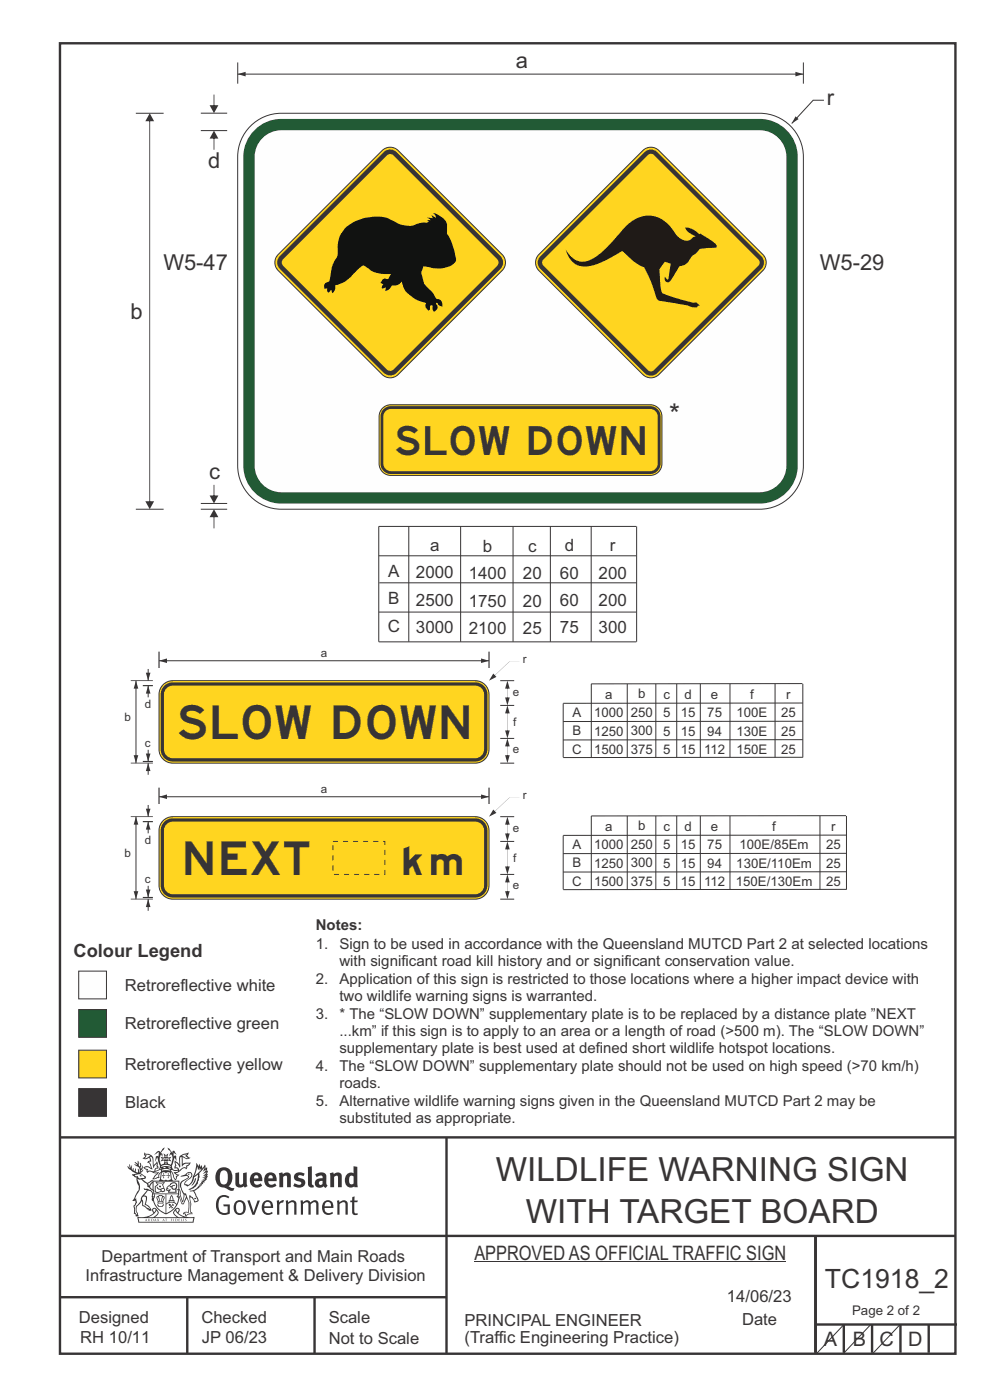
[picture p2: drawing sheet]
<svg xmlns="http://www.w3.org/2000/svg" width="210mm" height="297mm" viewBox="0 0 210 297" stroke-linecap="round" stroke-linejoin="round" font-family="sans-serif">
<path d="M12.7 9.2h190v278h-190z" fill="none" stroke="#373435" stroke-width=".51"/>
<path d="M16.7 206h5.9v5.9h-5.9z" fill-rule="evenodd" fill="#fefefe" stroke="#373435" stroke-width=".21"/>
<path d="M16.7 214.2h5.9v5.9h-5.9z" fill-rule="evenodd" fill="#225a35" stroke="#373435" stroke-width=".21"/>
<path d="M16.7 222.8h5.9v5.9h-5.9z" fill-rule="evenodd" fill="#ffd520" stroke="#373435" stroke-width=".21"/>
<path d="M16.7 230.9h5.9v5.9h-5.9z" fill-rule="evenodd" fill="#373435" stroke="#373435" stroke-width=".21"/>
<path d="M12.7 241.3h190M94.7 241.4v45.8M12.7 275.2h82M12.7 262.2h190.1M39.7 275.2v12M66.7 275.2v12M173 262.1v24.9M173 281h30M179 281v6M185 281v6M191 281v6M197 281v6" fill="none" stroke="#373435" stroke-width=".51"/>
<g fill="#373435">
<path d="M47 248.4a2.55 2.55 0 0 0 0 2.7l.3 .2a.81 .81 0 0 0 1-1v-.5a1.04 1.04 0 0 0-1.1-1.5zM46.3 248.1a1.82 1.82 0 0 1 2.1-.2 1.82 1.82 0 0 1 .9 1.8 2.29 2.29 0 0 1-.8 2l.7 .3h.5l-.2 .6a2.87 2.87 0 0 1-2-.7 2.12 2.12 0 0 1-1.7-3.1z" fill-rule="evenodd"/>
<path d="M49.9 248.9l.8-.2v2a.46 .46 0 0 0 .3 .6 .46 .46 0 0 0 .6-.3v-2.1l.7-.2v2.4l.2 .5-.5 .3-.3-.3a1.02 1.02 0 0 1-1.2 .3 1.02 1.02 0 0 1-.6-1.1z" fill-rule="evenodd"/>
<path d="M54 249.5l-.1 .5h.9a.49 .49 0 0 0-.2-.6 .49 .49 0 0 0-.6 .1zM53.4 249.1a1.34 1.34 0 0 1 1.6-.2 1.34 1.34 0 0 1 .6 1.5v.2h-1.7a.77 .77 0 0 0 .5 .8 .77 .77 0 0 0 .9-.4l.3 .5a1.59 1.59 0 0 1-2 .2 1.59 1.59 0 0 1-.5-2.1z" fill-rule="evenodd"/>
<path d="M57 249.5l-.1 .5h1a.49 .49 0 0 0-.2-.6 .49 .49 0 0 0-.7 .1zM56.4 249.1a1.34 1.34 0 0 1 1.6-.2 1.34 1.34 0 0 1 .7 1.5v.2h-1.8a.77 .77 0 0 0 .5 .8 .77 .77 0 0 0 .9-.4l.4 .5a1.59 1.59 0 0 1-2.1 .2 1.59 1.59 0 0 1-.5-2.1z" fill-rule="evenodd"/>
<path d="M59.2 248.9l.7-.2 .1 .4a.95 .95 0 0 1 1-.3 .95 .95 0 0 1 .7 .8v2.3h-.8v-2.3a.46 .46 0 0 0-.8 .1v2.2h-.8z" fill-rule="evenodd"/>
<path d="M62.6 249.1a1.75 1.75 0 0 1 2-.1l-.2 .5-.6-.2a.43 .43 0 0 0-.6 .3l.4 .3a1.04 1.04 0 0 1 1.2 1.1 1.04 1.04 0 0 1-1.4 1l-1.2-.4 .3-.6 1 .4 .4-.4a.88 .88 0 0 0-1-.5l-.4-.2-.1-.4z" fill-rule="evenodd"/>
<path d="M65.3 247.6l.8-.2 .1 3.8 .3 .2 .1 .4a.88 .88 0 0 1-1 0 .88 .88 0 0 1-.3-1z" fill-rule="evenodd"/>
<path d="M67.8 250.6a.43 .43 0 0 0-.1 .7 .43 .43 0 0 0 .7-.1v-.7zM66.8 249.1a1.7 1.7 0 0 1 2.4 .1v1.9l.3 .4-.4 .5-.5-.4a1.03 1.03 0 0 1-1.7-.1 1.03 1.03 0 0 1 .8-1.5h.7v-.4a.8 .8 0 0 0-1.2 .1z" fill-rule="evenodd"/>
<path d="M70 248.9l.7-.2 .1 .4a.95 .95 0 0 1 1-.3 .95 .95 0 0 1 .7 .8v2.3h-.8v-2.3a.46 .46 0 0 0-.8 .1v2.2h-.8z" fill-rule="evenodd"/>
<path d="M74.3 249.5a1.48 1.48 0 0 0 0 1.7h.5l.2-.1v-1.5l-.3-.2zM75 247.4l.8 .1 .1 4.4h-.7l-.1-.2a1.26 1.26 0 0 1-1.4 0 1.26 1.26 0 0 1-.5-1.3 1.29 1.29 0 0 1 .4-1.4 1.29 1.29 0 0 1 1.4-.1z" fill-rule="evenodd"/>
<path d="M46.4 253.9a1.72 1.72 0 0 1 2.3 0l-.3 .3a1.24 1.24 0 0 0-1.4-.2 1.24 1.24 0 0 0-.6 1.4 1.49 1.49 0 0 0 1.2 1.9l.7-.1v-1.3h-.8l-.1-.4h1.3v1.9a1.93 1.93 0 0 1-2.2 0 1.93 1.93 0 0 1-.7-2.2l.2-.8z" fill-rule="evenodd"/>
<path d="M50.4 255.1a1.65 1.65 0 0 0 .2 2.2 .99 .99 0 0 0 1-1.4 .78 .78 0 0 0-.4-.8 .78 .78 0 0 0-.8 0zM50 254.9a1.33 1.33 0 0 1 1.6-.1 1.33 1.33 0 0 1 .5 1.4 1.31 1.31 0 0 1-1.3 1.6 1.31 1.31 0 0 1-1.2-1.6v-.6z" fill-rule="evenodd"/>
<path d="M52.5 254.7l.4-.1 .9 2.6 .8-2.5h.5l-1.1 3h-.5z" fill-rule="evenodd"/>
<path d="M56.3 255.2l-.2 .7h1.3a.7 .7 0 0 0-.3-.8 .7 .7 0 0 0-.8 .1zM55.9 255a1.22 1.22 0 0 1 1.5-.2 1.22 1.22 0 0 1 .5 1.5h-1.8a.93 .93 0 0 0 .5 1 .93 .93 0 0 0 1.1-.2l.2 .3a1.43 1.43 0 0 1-1.8 .1 1.43 1.43 0 0 1-.6-1.7z" fill-rule="evenodd"/>
<path d="M58.7 254.7l.4-.1 .1 .5 .4-.4 .6-.1-.2 .5a.66 .66 0 0 0-.8 .7v1.9h-.4z" fill-rule="evenodd"/>
<path d="M60.6 254.7l.4-.1 .1 .5a.94 .94 0 0 1 1-.5 .94 .94 0 0 1 .8 .8v2.3h-.5l-.1-2.5a.81 .81 0 0 0-1.2 .3v2.2h-.4z" fill-rule="evenodd"/>
<path d="M63.7 254.7l.5-.1 .1 .5 .4-.3a.78 .78 0 0 1 1.1 .3 .9 .9 0 0 1 1-.5 .9 .9 0 0 1 .8 .8v2.3h-.5l-.1-2.5a.67 .67 0 0 0-1.1 .3v2.2h-.5v-2.4l-.4-.3-.7 .4v2.3h-.5z" fill-rule="evenodd"/>
<path d="M69 255.2l-.1 .7h1.3a.7 .7 0 0 0-.3-.8 .7 .7 0 0 0-.9 .1zM68.7 255a1.22 1.22 0 0 1 1.5-.2 1.22 1.22 0 0 1 .5 1.5h-1.8a.93 .93 0 0 0 .4 1 .93 .93 0 0 0 1.2-.2l.1 .3a1.44 1.44 0 0 1-1.7 .1 1.44 1.44 0 0 1-.6-1.7z" fill-rule="evenodd"/>
<path d="M71.4 254.7l.5-.1 .1 .5a.94 .94 0 0 1 1-.5 .94 .94 0 0 1 .8 .8v2.3h-.5l-.1-2.5a.81 .81 0 0 0-1.2 .3v2.2h-.4z" fill-rule="evenodd"/>
<path d="M74.7 253.9l.5-.1v.9h.7l-.1 .3h-.6v2.2l.1 .2h.5l.1 .3a.75 .75 0 0 1-1.2-.6v-2.1h-.4v-.3h.4z" fill-rule="evenodd"/>
<path d="M30.8 244.9l1.1 .3-.9 .5h-.4l.6-.5zM31.8 245.4h.2a2.44 2.44 0 0 1 .4 1.9l.1 .5 .7-1-.1 .6 .3 .3a.57 .57 0 0 0-.6 .7l-1-.1-.5 .2 .2-.5-.8-.3 .7-.1 .9 .5 .1-.1-.6-1.3-.2-.2h.5zM30.7 244.4l-.1 .5 .2 .4-.6 .4a1.04 1.04 0 0 0 1.4-.1l.2 .6-.3 .1-.2 .4a.94 .94 0 0 1 .8 1.1l-.2-.1a1.16 1.16 0 0 0-1.5-.1l.3 .4 .4 .2 .1 .5 .2 .1 .1-.2a.94 .94 0 0 1 1.1 .2l.8 .1-1.2 1.2a1.13 1.13 0 0 0 1.2-.2l.4-.1-.1-.4 .5-.8a.83 .83 0 0 0-.6 1.1l-.3-.1-.7 .4 1.1-1.4-.5 .1-.5-.1 1.3-.5-.1-.1-.9 .4v-.3l.2-.2 .3 .1 .1-.3-.2-.4v-.6l-.1-.4-.7 1v-.7a1.42 1.42 0 0 0-1.6-1.8z" fill-rule="evenodd"/>
<path d="M38.5 245.2l.5-.2 .7-.1-.6 .3 .8 .5h-.3zM38.3 245.5l.2-.1 .1 2a1.69 1.69 0 0 1 1.6-.6l-.8 .5 .1 .5a1.1 1.1 0 0 0-1.5 .6l-.1-.5-.2-.2h-.5l.3-.4-.3-.7a1.42 1.42 0 0 1 .8 1.1l.2-.1zM37.1 246.2l.1 1-.2 .3 .1 .4h.5l.1 .2a.96 .96 0 0 1-1.1-.1l-.1 .1a1.06 1.06 0 0 0 1.3 .2v.1a.72 .72 0 0 1-1 .2l.3 .5 .6 .2-.4 .2-.1 .6-.2-.3-.4-1.1-.4-.4 .4 .9a1.54 1.54 0 0 0 .7 1.2l.2-.3a.58 .58 0 0 1 .4-.8l.2-.1h-.3l-.5-.3 .9-.5a.93 .93 0 0 1 1.2-.5v.2l.2-.2 .1-.5a.99 .99 0 0 0 .7-.8l-1.3 .1-.3 .2-.1-1.4 .9 .4 .9-.3h-.4l-.5-.4 .4-.7-.6 .2a1.46 1.46 0 0 0-1.4 2.1v.4l-.2-.4z" fill-rule="evenodd"/>
<path d="M35.6 248.9l.2 .1-.1 .3 .4 .1h-.4v.6l-.1-.6h-.3l.3-.1z" fill-rule="evenodd"/>
<path d="M34.6 248.9l.2 .1v.3l.3 .1h-.3l-.1 .6v-.6h-.4l.4-.1z" fill-rule="evenodd"/>
<path d="M34.3 248.8a.57 .57 0 0 1 .9 .2 .57 .57 0 0 1 .9-.2l.2 1.4h-.2a.57 .57 0 0 1-.9 0 .69 .69 0 0 1-1.1 0zM34.2 248.1l-.3 2.1-.2 .4h3l-.2-.4-.3-2.1h-.2v.2l-.8-.1-.8 .1v-.2z" fill-rule="evenodd"/>
<path d="M34.2 252.4a.3 .3 0 0 0 .6 0 .3 .3 0 0 0-.6 0zM33.3 250.9l.3 .3-.3 .4a.79 .79 0 0 0 0 1.3l.8-.2-.1-.3a.55 .55 0 0 1-.7-.6l.1-.1 .2 .3 .3 .2 .8-.2-.4-.7 .4-.4-.7 .2zM33 250.7l1.1 .2 .9-.2-.4 .6 .4 1.2a.56 .56 0 0 1-.8 .3l-.2 .1a.73 .73 0 0 1-.9 .1 .73 .73 0 0 1-.3-1v-.4l.6-.4z" fill-rule="evenodd"/>
<path d="M35.6 251.8l.7-.4a.58 .58 0 0 1 1-.1 .58 .58 0 0 1-.4 .9l-.3-.3a.43 .43 0 0 1 .6-.4 .57 .57 0 0 0-.8 .2l-.2-.1-.3 .1 .4 .2a.55 .55 0 0 0 .9 .4v.5h-1.3l.3-.4-.1-.1-.6 .1 .2-.3-.2-.1zM35.4 251.8l-.1 .2a.39 .39 0 0 0 .2 .6h.3l-.2 .4h1.9l-.1-.8a.86 .86 0 0 0-.1-1.3 .86 .86 0 0 0-1.3 .4z" fill-rule="evenodd"/>
<path d="M36 254.8h.8v.2h-.8zM36.4 253.8l.2 .8h-.4zM36.4 253.5l-.3 .5-.1 .6h-.2v.4l-.7 .4 .2 .1a1.48 1.48 0 0 1 2.1 .2l.2-.1-.6-.5v-.5h-.2l-.1-.6z" fill-rule="evenodd"/>
<path d="M35.8 255.4l.4 .1 .1 .3 .3-.2-.2-.2a.38 .38 0 0 1 .5 .5l-.2-.2-.3 .2 .3 .2-.3 .3-.1-.4-.4 .4-.1-.2 .4-.3-.1-.1-.2 .1z" fill-rule="evenodd"/>
<path d="M34.5 254h.2v.2l-.2 .6h-.2zM33.6 255.3h.9v.2a.55 .55 0 0 1-.8 .4v-.2l-.2-.1zM33.4 254h.2l.2 .8h-.2zM33.6 255l.8-.1 .1 .2h-.8zM33.8 253.7h.5l-.2 1.1h-.1zM33.3 253.8l-.1 .3 .3 1.1a.48 .48 0 0 0-.1 .6 .48 .48 0 0 0 .5 .2h.5a.49 .49 0 0 0 .2-.8l.3-1.1-.1-.3a1.42 1.42 0 0 0-1.5 0z" fill-rule="evenodd"/>
<path d="M33.7 251.5l.4 .1 .1 .3h-.3z" fill-rule="evenodd"/>
<path d="M41.3 250.1l.3-.2-.2 .8-.6 .8h-.2l.5-.7z" fill-rule="evenodd"/>
<path d="M39.7 249l.3-.2 .5 .2a.88 .88 0 0 1-.6 1.1 1.22 1.22 0 0 0-.8 1.3l.5 .2a.72 .72 0 0 0 .9-.4l.5-.8 .2-.6 .8-.6v.2a2.85 2.85 0 0 1-2 2.9l.1 .1a2.13 2.13 0 0 0 1.9-1.5v-.3a2.01 2.01 0 0 0 .3-1.7l1.1-1.3-.4 1 .7-.5-.7 1 .8-.4-.8 .8 .7-.2-.9 .6 .8-.1-.8 .4h.7l-.8 .3 .3 .2h-.4l.2 .3h-.4l.2 .3h-.4l.1 .2h-.1a2.16 2.16 0 0 1-2 1.1l.1 .2 .4-.1a.76 .76 0 0 1 .7 .8l.5 1.2-.6 .2a1.45 1.45 0 0 0-1.1-1.3l.2 1.8-.1 1.8 .4 .3a1.07 1.07 0 0 0-1.2 .4v-.3l-.5-.2a.87 .87 0 0 1 1.1-.1v-.7a4.4 4.4 0 0 0-.6-3.1l-.1-.3h-.2a2.16 2.16 0 0 1-.7-2.2l.3-.4 1.2-.7a.55 .55 0 0 0-.4-.8zM37.8 252.4a.76 .76 0 0 1 .3 1.1l.6 1.6 .4-1.7 .2 .1a.61 .61 0 0 1-.1 .9l-.3 .8-.2 .1-.7-1.6-.3 .1a1.18 1.18 0 0 0 .1-1.4zM41.8 247.5l.2 .7 .3-.5v.6l.4-.5a1.9 1.9 0 0 1-1.2 1.4l-.3 .3zM38.2 249.6l1.4-.2 .2 .2v.3l-.5 .2a1.26 1.26 0 0 0-.9 1.9l.2 .7a1.84 1.84 0 0 1 .1 2.1l-.4-1.4a.96 .96 0 0 0-.4-1.2l-.4 .2a.78 .78 0 0 1 0 1.3l.1 .3h.4l.4 1.1a.38 .38 0 0 0 .2 .4 .38 .38 0 0 0 .4-.1l.6-1.2a2.94 2.94 0 0 1 .4 2.5l-.1 .4h-.8l-.3 .4v.2l.4-.1 .1 .4 .2 .1a1.02 1.02 0 0 1 1.3-.5v-.4l-.3-.1 .1-1.8-.3-1.3h.1a1.14 1.14 0 0 1 .8 1 .63 .63 0 0 0 .8-.2 .63 .63 0 0 0-.2-.9l-.6-1.2 .9-.6 .2-.4h.3l-.1-.2h.4l-.1-.3h.3l-.1-.3 .5-.1-.2-.2 .6-.4v-.2h-.2l.4-.5h-.3l.3-.5-.4 .1 .4-.5v-.3l-.3 .2 .2-.7-.1-.2-.4 .3v-.8l-.6 .8-.2-.8-.2 .5-.3-.7-.1 .6-.5-.8-.1 1.4-.6 1.8a1.81 1.81 0 0 1-1 1.5l-.6-.2a1.75 1.75 0 0 1 1.1-1.2 .75 .75 0 0 0 .1-1.3 .75 .75 0 0 0-1.2 .4z" fill-rule="evenodd"/>
<path d="M41.2 254.1h.3l.2 .2-.4 .1z" fill-rule="evenodd"/>
<path d="M29.4 258.4h11.6l-.1 .8h-11.4zM31.3 258.2l.5-.1a2.48 2.48 0 0 0 1.4-1.3l.3 .5-.5 .6-.5 .3zM32.5 256.6l.3-.2 .2 .1-.3 .7zM37.2 256.8a2.65 2.65 0 0 0 1.8 1.4h-1.1l-.5-.3-.5-.6zM37.4 256.5l.2-.1 .3 .2-.3 .6zM29.2 258.2l.1 1.2h11.8l.2-1.1-.2-.1a4.1 4.1 0 0 1-3.3-.9l.3-.4-.1-.6a1.06 1.06 0 0 0-1.3 1l.2 .4 .6 .5h-4.7l.3-.1a.84 .84 0 0 0 .6-.8 .84 .84 0 0 0-.5-.8l-.3-.2h-.5l-.1 .6 .3 .4a4.2 4.2 0 0 1-3.4 .9z" fill-rule="evenodd"/>
<path d="M31 258.7l.1 .2h-.2zM31 258.5l-.3 .6 .4-.2 .2 .2z" fill-rule="evenodd"/>
<path d="M31.3 258.6h.3v.4a.25 .25 0 0 0 .2-.1 .25 .25 0 0 0-.1-.3h.1a.29 .29 0 0 1 0 .4 .29 .29 0 0 1-.4 0 .29 .29 0 0 1 0-.4z" fill-rule="evenodd"/>
<path d="M32.2 258.6a.22 .22 0 0 1 .3 .2 .22 .22 0 0 1-.3 .2zM32 258.6l.1 .4a.33 .33 0 0 0 .4 0 .33 .33 0 0 0 0-.4 .33 .33 0 0 0-.5 0z" fill-rule="evenodd"/>
<path d="M32.9 258.7l.1 .2h-.2zM32.9 258.5l-.2 .6 .3-.2 .2 .2z" fill-rule="evenodd"/>
<path d="M33.3 258.6h.2l.1 .1 .2-.1-.2 .2 .2 .3-.3-.3-.1 .3h-.1l.2-.3z" fill-rule="evenodd"/>
<path d="M34.7 258.7l.1 .2h-.2zM34.7 258.5l-.3 .6 .4-.2 .2 .2z" fill-rule="evenodd"/>
<path d="M35 258.5h.5l-.2 .1v.5h-.2l.1-.5z" fill-rule="evenodd"/>
<path d="M36.2 258.6l.3-.1-.1 .1v.2h.1h-.1v.3h-.2z" fill-rule="evenodd"/>
<path d="M36.7 258.6h.2v.5h-.2z" fill-rule="evenodd"/>
<path d="M37.3 258.6a.22 .22 0 0 1 .3 .2 .22 .22 0 0 1-.3 .2zM37.1 258.6v.4a.33 .33 0 0 0 .5 0 .33 .33 0 0 0 0-.4 .33 .33 0 0 0-.5 0z" fill-rule="evenodd"/>
<path d="M37.8 258.6l.4-.1-.2 .1v.2h.1h-.1v.2l.2 .1h-.4z" fill-rule="evenodd"/>
<path d="M38.4 258.6h.2l-.1 .4 .2 .1h-.3z" fill-rule="evenodd"/>
<path d="M38.9 258.6h.2v.5h-.2z" fill-rule="evenodd"/>
<path d="M39.3 258.6h.2h-.1l.2 .3-.2 .2-.1-.1v-.1l.2 .1z" fill-rule="evenodd"/>
<path d="M34.2 247.4a1.51 1.51 0 0 1 2 .2 2.67 2.67 0 0 0-2.1 0zM35.7 247.6l.4 .1 .1 .3-.4-.1zM34.6 247.6h.5l.1 .2h-.4zM34 247.8l.3 .2h-.3zM34.9 246.9l.3-.2 .3 .2zM34.9 245.6l.2 .1v.3h-.2zM35 245.1l.2 .2 .2-.2-.1 .3h-.2zM35.1 246.3h.2l.1 .4-.2-.2-.2 .2zM35.3 245.7l.2-.1v.4h-.2zM34.4 245.7h.3l.1 .3-.4 .1 .2-.2zM35.7 245.7h.3l-.2 .2 .2 .2-.4-.1zM32.7 244.9l1-.5-.1 1-.2-.2-.3 .2-.3 1.1 .5-1 .3 .9a1.84 1.84 0 0 1 .2 1.7l.4 .1a2.48 2.48 0 0 1 2.2 0l.2-.2-.2-.7 .7-1.8 .4 .7-.2-1-.2-.1-.2 .3v-.9l.6 .4-.6-.8-.3 .1-.1 .4-.5-.9-.5-.3 .2 .5 .6 .5-.5 .8 .4-.4a2.06 2.06 0 0 1 0 2.3l-.5-.2-.2-.6 .1-.1 .8 .2-.4-.5 .4-.5-.7 .2-.2-.2 .2-.7-.5 .4-.5-.4 .2 .7-.2 .2-.7-.2 .4 .5-.4 .5 .8-.2 .1 .1-.2 .6-.5 .2a2.02 2.02 0 0 1 0-2.2l.3 .5-.1-.7-.3-.1 .8-1.2-.4 .3-.5 .8-.2-.3a.8 .8 0 0 0-.8 .5z" fill-rule="evenodd"/>
<path d="M29.2 250.1l.3 .1a.61 .61 0 0 1 .8 .4l.3 .2a.8 .8 0 0 1 .6 1l.4 .1 .5 .5a1 1 0 0 1 .5 1.1l-.1 .7v-.5h-.1a.96 .96 0 0 0-.8-1.3l-.2-.2h-.7l-.1-.1-.1 .1 .1 .3h.6l-1.2 1.3-.2 1-.4 .6a1.33 1.33 0 0 0-.5 1.8l.2 .5a1.26 1.26 0 0 1-.5-1.5l-.1-.3a1.56 1.56 0 0 0 .4-1.7l-.3 .2 .2-.5a3.2 3.2 0 0 0 .7-3zM30.4 253.9h.4a2.06 2.06 0 0 1-.1 1.6l.7 .5 .4 .4-.6-.1-.8-.6-.1-.9a.51 .51 0 0 1 .1-.9zM28.6 249.3a1.52 1.52 0 0 1 2.1 .5l-1.1 .2-.2-.1-.1-.4h-.5zM27.5 247v.8l-.3-.4h-.1a3.1 3.1 0 0 0 1.9 1.6l-1 .1 .5 .6 .5 .1 .1 1.1a1.84 1.84 0 0 1-.3 2.5l-.4 .9-.3 .4 .2 .1 .4-.1 .1 .4-.2 .5-.3 .2 .1 1.7h.2l.3 .5 .1 .1 .4-.1-.1-.5a1.3 1.3 0 0 1-.1-1.7l.9-1 .1 1.1 .6 .2 .5 .5 .1-.1 .2 .3h.5a1.85 1.85 0 0 0-1.2-1.4l.1-.3a1.39 1.39 0 0 0 0-1.4l-.5-.1 .5-.5a.66 .66 0 0 1 .9-.4 .66 .66 0 0 1 .3 .9l-.1 .4 .2-.1v.2l-.1 .3 .2 .5 .1-.3a2.24 2.24 0 0 0 .1-2.2 .73 .73 0 0 1-.7-.7 .73 .73 0 0 1 .6-.7v-.2a.94 .94 0 0 0-.9 .8 .48 .48 0 0 1-.1-.6 .48 .48 0 0 1 .5-.2l.5-.3a.51 .51 0 0 0-.8 .2l-.5 .2-1-.8h.6l.2-.5-1.2-.7 .5-.5v-.3l-.5 .4 .1-.2a.69 .69 0 0 0 .2-1v.4l-.2 .3v-1.1l-.3-.2 .1 .6-.1 .2-.4-1.3v.7l-.6-.4 .5 .7-.6-.2 .3 .3a1 1 0 0 1 .7 1.4l-.2-.8v.9l-.5-.2v-.8l-.2 .7-.2-.1-.1-.6-.2 .4-.2-.2 .1-.7-.2 .5z" fill-rule="evenodd"/>
<path d="M29.6 249.4l.2-.1 .3 .2z" fill-rule="evenodd"/>
<path d="M32.4 250.5h5.6v2l-.2-.1v-1.7h-5.2v2.5h5.2v-.8l.1 .2-.1 1.1v-.3h-2.5v4a4.1 4.1 0 0 0 2.6-3.6l.1-.1a4 4 0 0 1-2.8 3.9 4.2 4.2 0 0 1-2.8-4.7l.1 1.2 .1-.1a3.8 3.8 0 0 0 2.5 3.4v-4h-2.5l-.2-.9z" fill-rule="evenodd"/>
<circle cx="40" cy="249.1" r=".17"/>
</g>
<g fill="none" stroke="#373435" stroke-width=".21">
<path d="M80.3 117.9h54.6M86.7 111.7v24.4M97.7 111.7v24.4M108.8 111.7v24.4M116.7 111.7v24.4M125.4 111.7v24.4M135 111.7h-54.7v24.4M135 111.7v24.4M80.3 129.8h54.7M80.3 136.2h54.7M80.4 123.6h54.6M119.5 177.3v11.4"/>
<path d="M133.1 173.1v15.6M139.1 173.1v15.6M143.6 173.1v15.6M148.6 173.1v15.6M154.8 173.1v15.6M173.9 173.1v15.6M179.5 173l-54.1 .1v15.6M179.6 173.1v15.6M179.6 177.2h-60.1M31.4 190.7v2.5M179.6 181l-60.1 .1M179.6 184.9l-60.1 .1"/>
<path d="M179.6 188.7h-60.1M100.6 267.7h66.2M179 281l-5.7 6.1M184.7 281l-5.8 6.1M190.9 281l-5.7 6.1"/>
</g>
<path d="M31.4 190.7l.5 1.7h-1z" fill="#373435"/>
<path d="M104.6 171.7l.7 .8-1.6 .8zM104.8 172.2l3.3-3zM108.1 169.2h2.1z" fill="#373435"/>
<path d="M34.8 173.9l1.2-.6h.6h64.2a2.92 2.92 0 0 1 2.9 2.9v11.6a2.92 2.92 0 0 1-2.9 3h-64.2a2.92 2.92 0 0 1-2.9-3v-11.6a2.91 2.91 0 0 1 1.1-2.3z" fill-rule="evenodd" fill="#ffd520" stroke="#373435" stroke-width=".21"/>
<path d="M35 174.2l1.1-.5 .5-.1h64.2a2.57 2.57 0 0 1 2.6 2.6v11.6a2.57 2.57 0 0 1-2.6 2.6h-64.2a2.57 2.57 0 0 1-2.5-2.6v-11.6a2.56 2.56 0 0 1 .9-2z" fill-rule="evenodd" fill="#373435"/>
<path d="M35.3 174.8l.9-.4 .4-.1h64.2a1.87 1.87 0 0 1 1.9 1.9v11.6a1.87 1.87 0 0 1-1.9 1.9h-64.2a1.87 1.87 0 0 1-1.8-1.9v-11.6v-.5z" fill-rule="evenodd" fill="#ffd520"/>
<path d="M70.6 178.5h11v7h-11z" fill="none" stroke="#373435" stroke-width=".21" stroke-dasharray="1.1 1.1" stroke-linecap="butt"/>
<path d="M107.6 185.5l.5 1.7h-1zM107.6 187l.1 2.2zM107.1 189.1h1l-.5 1.7z" fill="#373435"/>
<path d="M28.8 173.3v17.5M106.1 190.8h3M106.1 185.5h3" fill="none" stroke="#373435" stroke-width=".21"/>
<g fill="#373435">
<path d="M28.8 173.3l.5 1.6h-.9z"/>
<path d="M28.4 189.1h.9l-.5 1.7z"/>
</g>
<path d="M33.7 169h70" fill="none" stroke="#373435" stroke-width=".21"/>
<g fill="#373435">
<path d="M102 168.5l1.7 .5-1.7 .5z"/>
<path d="M33.7 169l1.7-.5v1z"/>
</g>
<path d="M33.7 167.1v3.5M103.7 167.1v3.5" fill="none" stroke="#373435" stroke-width=".21"/>
<path d="M107.6 173.3l.5 1.6h-1zM107.6 174.8l.1 2.2zM107.1 176.8h1l-.5 1.7z" fill="#373435"/>
<path d="M106.1 178.5h3M106.1 173.3h3" fill="none" stroke="#373435" stroke-width=".21"/>
<path d="M107.6 178.5l.5 1.7h-1zM107.6 180l.1 4zM107.1 183.8h1l-.5 1.7z" fill="#373435"/>
<path d="M27.7 190.7h4.7M31.4 187.9v2.5" fill="none" stroke="#373435" stroke-width=".21"/>
<path d="M30.9 188.7h1l-.5 1.7z" fill="#373435"/>
<path d="M31.4 174.3v2.5M30.3 190.4h2.1" fill="none" stroke="#373435" stroke-width=".21"/>
<path d="M31.4 174.3l.5 1.7h-1z" fill="#373435"/>
<path d="M30.3 174.3h2.1M31.4 170.8v2.5" fill="none" stroke="#373435" stroke-width=".21"/>
<path d="M30.9 171.6h1l-.5 1.7z" fill="#373435"/>
<g fill="none" stroke="#373435" stroke-width=".21">
<path d="M133.1 145.1v15.6M139.1 145.1v15.6M143.6 145.1v15.6M148.6 145.1v15.6M154.8 145.1v15.6M164.4 145.1v15.6M170.2 145l-44.8 .1v15.6M170.3 145.1v15.6M170.3 149.1l-50.8 .1v11.4M170.3 153l-50.8 .1M170.3 156.9l-50.8 .1M27.7 173.3h4.7"/>
<path d="M31.4 161.9v2.5M170.3 160.7h-50.8"/>
</g>
<path d="M31.4 161.9l.5 1.7h-1z" fill="#373435"/>
<path d="M104.6 142.9l.7 .7-1.6 .8zM104.8 143.3l3.3-3zM108.1 140.3h2.1z" fill="#373435"/>
<path d="M34.8 145l1.2-.5 .6-.1h64.2a2.92 2.92 0 0 1 2.9 2.9v11.7a2.92 2.92 0 0 1-2.9 2.9h-64.2a2.92 2.92 0 0 1-2.9-2.9v-11.7a2.91 2.91 0 0 1 1.1-2.3z" fill-rule="evenodd" fill="#ffd520" stroke="#373435" stroke-width=".21"/>
<path d="M35 145.3l1.1-.5 .5-.1h64.2a2.57 2.57 0 0 1 2.6 2.6v11.7a2.57 2.57 0 0 1-2.6 2.5h-64.2a2.57 2.57 0 0 1-2.5-2.5v-11.7a2.56 2.56 0 0 1 .9-2z" fill-rule="evenodd" fill="#373435"/>
<path d="M35.3 146l.9-.5 .4-.1h64.2a1.87 1.87 0 0 1 1.9 1.9v11.7a1.87 1.87 0 0 1-1.9 1.8h-64.2a1.87 1.87 0 0 1-1.8-1.8v-11.7v-.5z" fill-rule="evenodd" fill="#ffd520"/>
<path d="M107.6 156.6l.5 1.7h-1zM107.6 158.2l.1 2.2zM107.1 160.2h1l-.5 1.7z" fill="#373435"/>
<path d="M28.8 144.4v17.5M106.1 156.6h3M106.1 161.9h3" fill="none" stroke="#373435" stroke-width=".21"/>
<g fill="#373435">
<path d="M28.8 144.4l.5 1.7h-.9z"/>
<path d="M28.4 160.2h.9l-.5 1.7z"/>
</g>
<path d="M33.7 140.2h70" fill="none" stroke="#373435" stroke-width=".21"/>
<g fill="#373435">
<path d="M102 139.7l1.7 .5-1.7 .5z"/>
<path d="M33.7 140.2l1.7-.5v1z"/>
</g>
<path d="M33.7 138.2v3.5M103.7 138.2v3.5" fill="none" stroke="#373435" stroke-width=".21"/>
<path d="M107.6 144.4l.5 1.7h-1zM107.6 145.9l.1 2.2zM107.1 148h1l-.5 1.6z" fill="#373435"/>
<path d="M106.1 149.6h3M106.1 144.4h3" fill="none" stroke="#373435" stroke-width=".21"/>
<path d="M107.6 149.6l.5 1.7h-1zM107.6 151.2l.1 3.9zM107.1 155h1l-.5 1.6z" fill="#373435"/>
<path d="M31.4 159.1v2.4M27.7 161.9h4.7" fill="none" stroke="#373435" stroke-width=".21"/>
<path d="M30.9 159.9h1l-.5 1.6z" fill="#373435"/>
<path d="M31.4 145.4v2.5M30.3 161.5h2.1" fill="none" stroke="#373435" stroke-width=".21"/>
<path d="M31.4 145.4l.5 1.7h-1z" fill="#373435"/>
<path d="M30.3 145.4h2.1M31.4 141.9v2.5" fill="none" stroke="#373435" stroke-width=".21"/>
<path d="M30.9 142.7h1l-.5 1.7z" fill="#373435"/>
<path d="M27.7 144.4h4.7" fill="none" stroke="#373435" stroke-width=".21"/>
<path d="M53.5 26.4a9.2 9.2 0 0 1 6.2-2.4h101.5a9.3 9.3 0 0 1 9.2 9.3v65.5a9.3 9.3 0 0 1-9.2 9.2h-101.5a9.3 9.3 0 0 1-9.3-9.2v-65.5a9.2 9.2 0 0 1 3.1-6.9z" fill-rule="evenodd" fill="#fefefe" stroke="#373435" stroke-width=".21"/>
<path d="M54 27.6a8 8 0 0 1 5.7-2.4h101.5a8.1 8.1 0 0 1 8 8.1v65.5a8.1 8.1 0 0 1-8 8h-101.5a8.1 8.1 0 0 1-8.1-8v-65.5a8 8 0 0 1 2.4-5.7z" fill-rule="evenodd" fill="#225a35"/>
<path d="M55.7 29.3a5.6 5.6 0 0 1 4-1.7h101.5a5.7 5.7 0 0 1 5.6 5.7v65.5a5.7 5.7 0 0 1-5.6 5.6h-101.5a5.7 5.7 0 0 1-5.7-5.6v-65.5a5.6 5.6 0 0 1 1.7-4z" fill-rule="evenodd" fill="#fefefe"/>
<path d="M50.4 15.7h120M50.4 13.2v4.5M170.4 13.2v4.5" fill="none" stroke="#373435" stroke-width=".21"/>
<g fill="#373435">
<path d="M50.4 15.7l1.7-.5v1z"/>
<path d="M168.7 15.2l1.7 .5-1.7 .5z"/>
</g>
<path d="M174.8 21.3h-2.3l-4.6 4.9" fill="none" stroke="#373435" stroke-width=".21"/>
<path d="M168.8 24.7l.6 .6-1.5 .9z" fill="#373435"/>
<path d="M114.3 54l22.1-22.1a2.41 2.41 0 0 1 3.4 0l22 22.1a2.41 2.41 0 0 1 0 3.4l-22 22.1a2.44 2.44 0 0 1-3.4 0l-22.1-22.1a2.44 2.44 0 0 1 0-3.4z" fill-rule="evenodd" fill="#ffd520" stroke="#373435" stroke-width=".21"/>
<path d="M114.6 54.4l22.2-22.1a1.86 1.86 0 0 1 2.6 0l22.1 22.1a1.88 1.88 0 0 1 0 2.6l-22.1 22.2a1.86 1.86 0 0 1-2.6 0l-22.2-22.2a1.88 1.88 0 0 1 0-2.6z" fill-rule="evenodd" fill="#373435"/>
<path d="M137.4 32.9a.88 .88 0 0 1 1.3 0l22.2 22.2a.89 .89 0 0 1 0 1.2l-22.2 22.2a.91 .91 0 0 1-1.3 0l-22.1-22.2a.87 .87 0 0 1 0-1.2z" fill-rule="evenodd" fill="#ffd520"/>
<path d="M120 52.9a4.1 4.1 0 0 0 4.1 2.6 11.9 11.9 0 0 0 5.9-4.4l.7-.8a11.2 11.2 0 0 1 5-4.2 6 6 0 0 1 7.2 2.9l.6 .9 .7 .7 .9 .4 .8 .1 1.7-1-1.6-.9-.7-.9 1.1 .1 .9 .5 1 .8 .3-.1 1.9 1.1 1.5 1.4-.1 .4-2.2 .2a1.96 1.96 0 0 0-2.1 1.1l-.8 .6-1.2 1.5-.6 .4-.8 .1-1.9 3.1-.7 .4-.5-.3-.1-.6v-.3l.4 .5 .3 .1 .6-3.4-.5-.1a.77 .77 0 0 0-.8-.2 .77 .77 0 0 0-.5 .6l-.4 .6a3.2 3.2 0 0 0-.1 2.2l.1 1.4a2.01 2.01 0 0 0 .7 1.9l2.9 1 3.4 .9a1.14 1.14 0 0 1 1.3 .7 .39 .39 0 0 0-.6 .3h-.8l-1.1-.4-6.3-1.1-.4-.6-1-3.2-1.1-2.4a1.86 1.86 0 0 0-1.5-1.2l-1.4-1-2.2-2.1a20.2 20.2 0 0 1-7.6 3.3 3.9 3.9 0 0 1-4.2-3z" fill-rule="evenodd" fill="#1f1a17"/>
<g fill="#373435">
<path d="M44.5 105.1h1.8l-.9 1.7zM45.3 102.9h.2v2.4h-.2z"/>
<path d="M45.4 108l.9 1.7h-1.8zM45.3 109.6h.2v2.5h-.2z"/>
<path d="M44.5 22.3h1.8l-.9 1.7zM45.3 20.1h.2v2.4h-.2z"/>
<path d="M45.4 27.7l.9 1.7h-1.8zM45.3 29.3h.2v2.5h-.2z"/>
</g>
<path d="M42.6 27.7h5.6M42.6 24h5.6M28.8 108h5.9M42.6 108h5.6M42.6 106.8h5.6" fill="none" stroke="#373435" stroke-width=".21"/>
<path d="M31.8 24l.9 1.7h-1.9zM31.7 25.6h.2l-.1 80.9h-.1zM30.8 106.3h1.9l-.9 1.7z" fill="#373435"/>
<path d="M28.8 24h5.9" fill="none" stroke="#373435" stroke-width=".21"/>
<path d="M81.1 31.9a2.4 2.4 0 0 1 3.4 0l22 22.1a2.4 2.4 0 0 1 0 3.4l-22 22.1a2.4 2.4 0 0 1-3.4 0l-22.1-22.1a2.4 2.4 0 0 1 0-3.4z" fill-rule="evenodd" fill="#ffd520" stroke="#373435" stroke-width=".21"/>
<path d="M81.4 32.3a1.94 1.94 0 0 1 2.7 0l22.1 22a1.93 1.93 0 0 1 0 2.8l-22.1 22a1.93 1.93 0 0 1-2.7 0l-22-22.1a1.91 1.91 0 0 1 0-2.7z" fill-rule="evenodd" fill="#373435"/>
<path d="M82.1 32.9a.99 .99 0 0 1 1.3 0l22 22a1 1 0 0 1 0 1.5l-22 22.1-.7 .2-.6-.3-22-22a.97 .97 0 0 1 0-1.4z" fill-rule="evenodd" fill="#ffd520"/>
<path d="M73.2 48.4l.3-.3a9.7 9.7 0 0 1 9.1-1.7l.3 .2a7.3 7.3 0 0 0 3.9 1.3l.9-.1a4.4 4.4 0 0 1 3-.5l-.2-.2h.4l-.3-.4 .7 .1-.1-.3-.6-.3 1.2 .1-.3-.6 1 .5-.2-.6-.5-.4 .6 .1a5.2 5.2 0 0 1 2.3 2l.1 2.3 1.1 2 .8 3.1a1.65 1.65 0 0 1-1.4 1.8 7.9 7.9 0 0 1-5 .1l-.5-.1-.2 .7a1.69 1.69 0 0 0 0 1.8 3.7 3.7 0 0 0 1.4 2.3l.9 1a1.37 1.37 0 0 0 1.1 1.2l.7 .4 .1 1.1a1.13 1.13 0 0 1-1.1-.7h-.2l.1 .3a.99 .99 0 0 1-.5 1.5l-.3-.4v-.5a.31 .31 0 0 0-.3-.5 .31 .31 0 0 0-.3 .5v.2a.31 .31 0 0 1-.2 .4 .31 .31 0 0 1-.4-.1l-.4-.8 .2-.6-.4-.1a6.7 6.7 0 0 1-4.4-3.3l-.4-1.2-.5 .6-.7 .2a.92 .92 0 0 0-1.1 .4l-.8 .7a.25 .25 0 0 1-.3 .1 .25 .25 0 0 1 0-.4v-.3h-.1a.41 .41 0 0 1-.7 .1 .41 .41 0 0 1 .2-.7l.2-.1-.7-.3a1.09 1.09 0 0 1 1.6-.8l.7-1.1-.5 .1a6.4 6.4 0 0 1-5.1-1.7 1.02 1.02 0 0 0-1.3 .5l-.7 .7a6.8 6.8 0 0 1-4.3 2.8 1.67 1.67 0 0 1-.6 1.7l-.1-.2a.23 .23 0 0 0 0-.3 .23 .23 0 0 0-.3-.1 .38 .38 0 0 1-.5 .4 .38 .38 0 0 1-.2-.5l.1-.3a.48 .48 0 0 1-.7 0 .48 .48 0 0 1 0-.7l.3-.5 .7-.3 .2-.5a8.3 8.3 0 0 1 1.5-4.8l.2-.8a6.2 6.2 0 0 1 1.5-5.2z" fill="#111211"/>
<path d="M81 86.8a2.49 2.49 0 0 1 1.9-.9h55a2.5 2.5 0 0 1 2.5 2.5v10a2.5 2.5 0 0 1-2.5 2.5h-55a2.5 2.5 0 0 1-2.5-2.5v-10l.1-.6z" fill-rule="evenodd" fill="#ffd520" stroke="#373435" stroke-width=".21"/>
<path d="M81.4 86.8l.9-.6h.6h55a2.2 2.2 0 0 1 2.2 2.2v10a2.2 2.2 0 0 1-2.2 2.2h-55a2.2 2.2 0 0 1-2.2-2.2v-10l.1-.6z" fill-rule="evenodd" fill="#373435"/>
<path d="M81.6 87.4l.8-.6h.5h55a1.6 1.6 0 0 1 1.6 1.6v10a1.6 1.6 0 0 1-1.6 1.6h-55a1.6 1.6 0 0 1-1.6-1.6v-10z" fill-rule="evenodd" fill="#ffd520"/>
<g font-size="9.9" fill="#373435">
<text x="37.5" y="156.7">SLOW DOWN</text>
<text x="38.4" y="185.6">NEXT</text>
</g>
<text font-size="8.5" fill="#373435" x="83.6" y="96.4">SLOW DOWN</text>
<text font-size="8.3" fill="#373435" x="84.5" y="185.6">km</text>
<g font-size="7.1" fill="#373435">
<text x="105.2" y="250.6">WILDLIFE WARNING SIGN</text>
<text x="111.5" y="259.5">WITH TARGET BOARD</text>
</g>
<text font-size="6" fill="#373435" x="141.9" y="89.9">*</text>
<text font-size="5.6" fill="#373435" x="175" y="273.2">TC1918_2</text>
<g font-size="4.7" fill="#373435">
<text x="109.4" y="14.5">a</text>
<text x="175.4" y="22.4">r</text>
<text x="44.2" y="35.6">d</text>
<text x="34.7" y="57.3">W5-47</text>
<text x="173.9" y="57.3">W5-29</text>
<text x="27.7" y="67.7">b</text>
<text x="44.4" y="101.6">c</text>
</g>
<g font-size="4.2" fill="#373435">
<text x="100.6" y="267.2">APPROVED AS OFFICIAL TRAFFIC SIGN</text>
<text x="174.7" y="285.6">A</text>
<text x="180.9" y="285.6">B</text>
<text x="186.6" y="285.6">C</text>
<text x="192.6" y="285.6">D</text>
</g>
<text font-size="3.9" fill="#373435" x="15.6" y="202.9">Colour Legend</text>
<g font-size="3.6" fill="#373435">
<text x="91.2" y="116.8">a</text>
<text x="102.4" y="117.1">b</text>
<text x="112" y="117.1">c</text>
<text x="119.8" y="116.9">d</text>
<text x="129.4" y="116.9">r</text>
<text x="82.4" y="122.4">A</text>
<text x="88.2" y="122.7">2000</text>
<text x="99.4" y="122.9">1400</text>
<text x="110.9" y="122.9">20</text>
<text x="118.8" y="122.7">60</text>
<text x="127" y="122.7">200</text>
<text x="82.4" y="128.2">B</text>
<text x="88.2" y="128.5">2500</text>
<text x="99.4" y="128.7">1750</text>
<text x="110.9" y="128.7">20</text>
<text x="118.8" y="128.6">60</text>
<text x="127" y="128.6">200</text>
<text x="82.3" y="134.1">C</text>
<text x="88.2" y="134.3">3000</text>
<text x="99.4" y="134.5">2100</text>
<text x="110.9" y="134.5">25</text>
<text x="118.8" y="134.4">75</text>
<text x="127" y="134.4">300</text>
</g>
<g font-size="3.5" fill="#373435">
<text x="26.5" y="210.2">Retroreflective white</text>
<text x="26.5" y="218.3">Retroreflective green</text>
<text x="26.5" y="227">Retroreflective yellow</text>
<text x="26.5" y="235.1">Black</text>
<text x="21.6" y="267.8">Department of Transport and Main Roads</text>
<text x="18.2" y="271.8">Infrastructure Management &amp; Delivery Division</text>
<text x="16.7" y="280.6">Designed</text>
<text x="42.7" y="280.6">Checked</text>
<text x="69.7" y="280.6">Scale</text>
<text x="98.5" y="281.3">PRINCIPAL ENGINEER</text>
<text x="154.2" y="276.2">14/06/23</text>
<text x="157.4" y="281.2">Date</text>
<text x="17" y="284.8">RH 10/11</text>
<text x="42.8" y="284.8">JP 06/23</text>
<text x="69.7" y="285.2">Not to Scale</text>
<text x="98.5" y="284.8">(Traffic Engineering Practice)</text>
</g>
<g font-size="3.2" fill="#373435">
<text x="67" y="197.4">Notes:</text>
<text x="67" y="201.3">1.</text>
<text x="72" y="201.3">Sign to be used in accordance with the Queensland MUTCD Part 2 at selected locations</text>
<text x="67" y="208.8">2.</text>
<text x="72" y="204.9">with significant road kill history and or significant conservation value.</text>
<text x="72" y="208.8">Application of this sign is restricted to those locations where a higher impact device with</text>
<text x="72" y="212.3">two wildlife warning signs is warranted.</text>
<text x="67" y="216.2">3.</text>
<text x="72" y="219.8">...km” if this sign is to apply to an area or a length of road (&gt;500 m). The “SLOW DOWN”</text>
<text x="72" y="216.2">* The “SLOW DOWN” supplementary plate is to be replaced by a distance plate ”NEXT</text>
<text x="67" y="227.2">4.</text>
<text x="72" y="223.3">supplementary plate is best used at defined short wildlife hotspot locations.</text>
<text x="72" y="227.2">The “SLOW DOWN” supplementary plate should not be used on high speed (&gt;70 km/h)</text>
<text x="72" y="230.8">roads.</text>
<text x="67" y="234.7">5.</text>
<text x="72" y="234.7">Alternative wildlife warning signs given in the Queensland MUTCD Part 2 may be</text>
<text x="72" y="238.2">substituted as appropriate.</text>
</g>
<g font-size="2.8" fill="#373435">
<text x="128.4" y="148.2">a</text>
<text x="135.3" y="148.2">b</text>
<text x="140.7" y="148.2">c</text>
<text x="145.2" y="148.2">d</text>
<text x="150.8" y="148.2">e</text>
<text x="159.1" y="148.2">f</text>
<text x="166.8" y="148.2">r</text>
<text x="121.4" y="152">A</text>
<text x="121.4" y="156">B</text>
<text x="126" y="152.1">1000</text>
<text x="133.8" y="152.1">250</text>
<text x="140.6" y="152.1">5</text>
<text x="144.4" y="152.1">15</text>
<text x="150" y="152.1">75</text>
<text x="156.2" y="152.1">100E</text>
<text x="165.7" y="152.1">25</text>
<text x="121.3" y="159.9">C</text>
<text x="126" y="156.1">1250</text>
<text x="126" y="160">1500</text>
<text x="133.8" y="156">300</text>
<text x="133.8" y="159.9">375</text>
<text x="140.6" y="156.1">5</text>
<text x="140.6" y="160">5</text>
<text x="144.4" y="156.1">15</text>
<text x="144.4" y="160">15</text>
<text x="149.4" y="160">112</text>
<text x="150" y="156">94</text>
<text x="156.2" y="156">130E</text>
<text x="156.2" y="160">150E</text>
<text x="165.7" y="156">25</text>
<text x="165.7" y="160">25</text>
<text x="128.4" y="176.2">a</text>
<text x="135.3" y="176.2">b</text>
<text x="140.7" y="176.2">c</text>
<text x="145.2" y="176.2">d</text>
<text x="150.8" y="176.2">e</text>
<text x="163.8" y="176.2">f</text>
<text x="176.3" y="176.2">r</text>
<text x="121.4" y="180.1">A</text>
<text x="121.4" y="184">B</text>
<text x="126" y="180.2">1000</text>
<text x="126" y="184.1">1250</text>
<text x="133.8" y="180.1">250</text>
<text x="133.8" y="184">300</text>
<text x="140.6" y="180.2">5</text>
<text x="140.6" y="184.1">5</text>
<text x="144.4" y="180.2">15</text>
<text x="144.4" y="184.1">15</text>
<text x="150" y="180.1">75</text>
<text x="150" y="184.1">94</text>
<text x="156.2" y="184.1">130E/110Em</text>
<text x="156.9" y="180.1">100E/85Em</text>
<text x="175.2" y="180.1">25</text>
<text x="175.2" y="184.1">25</text>
<text x="121.3" y="187.9">C</text>
<text x="126" y="188">1500</text>
<text x="133.8" y="187.9">375</text>
<text x="140.6" y="188">5</text>
<text x="144.4" y="188">15</text>
<text x="149.4" y="188">112</text>
<text x="156.1" y="188">150E/130Em</text>
<text x="175.2" y="188">25</text>
<text x="180.7" y="279">Page 2 of 2</text>
</g>
<g font-size="2.5" fill="#373435">
<text x="68.1" y="139.4">a</text>
<text x="110.9" y="140.8">r</text>
<text x="108.8" y="147.5">e</text>
<text x="26.4" y="153">b</text>
<text x="30.7" y="150.2">d</text>
<text x="108.8" y="154">f</text>
<text x="30.7" y="158.6">c</text>
<text x="108.8" y="159.8">e</text>
<text x="68.1" y="168.3">a</text>
<text x="110.9" y="169.6">r</text>
<text x="30.7" y="179.1">d</text>
<text x="108.8" y="176.4">e</text>
<text x="26.4" y="181.8">b</text>
<text x="108.8" y="182.9">f</text>
<text x="30.7" y="187.4">c</text>
<text x="108.8" y="188.6">e</text>
</g>
</svg>
